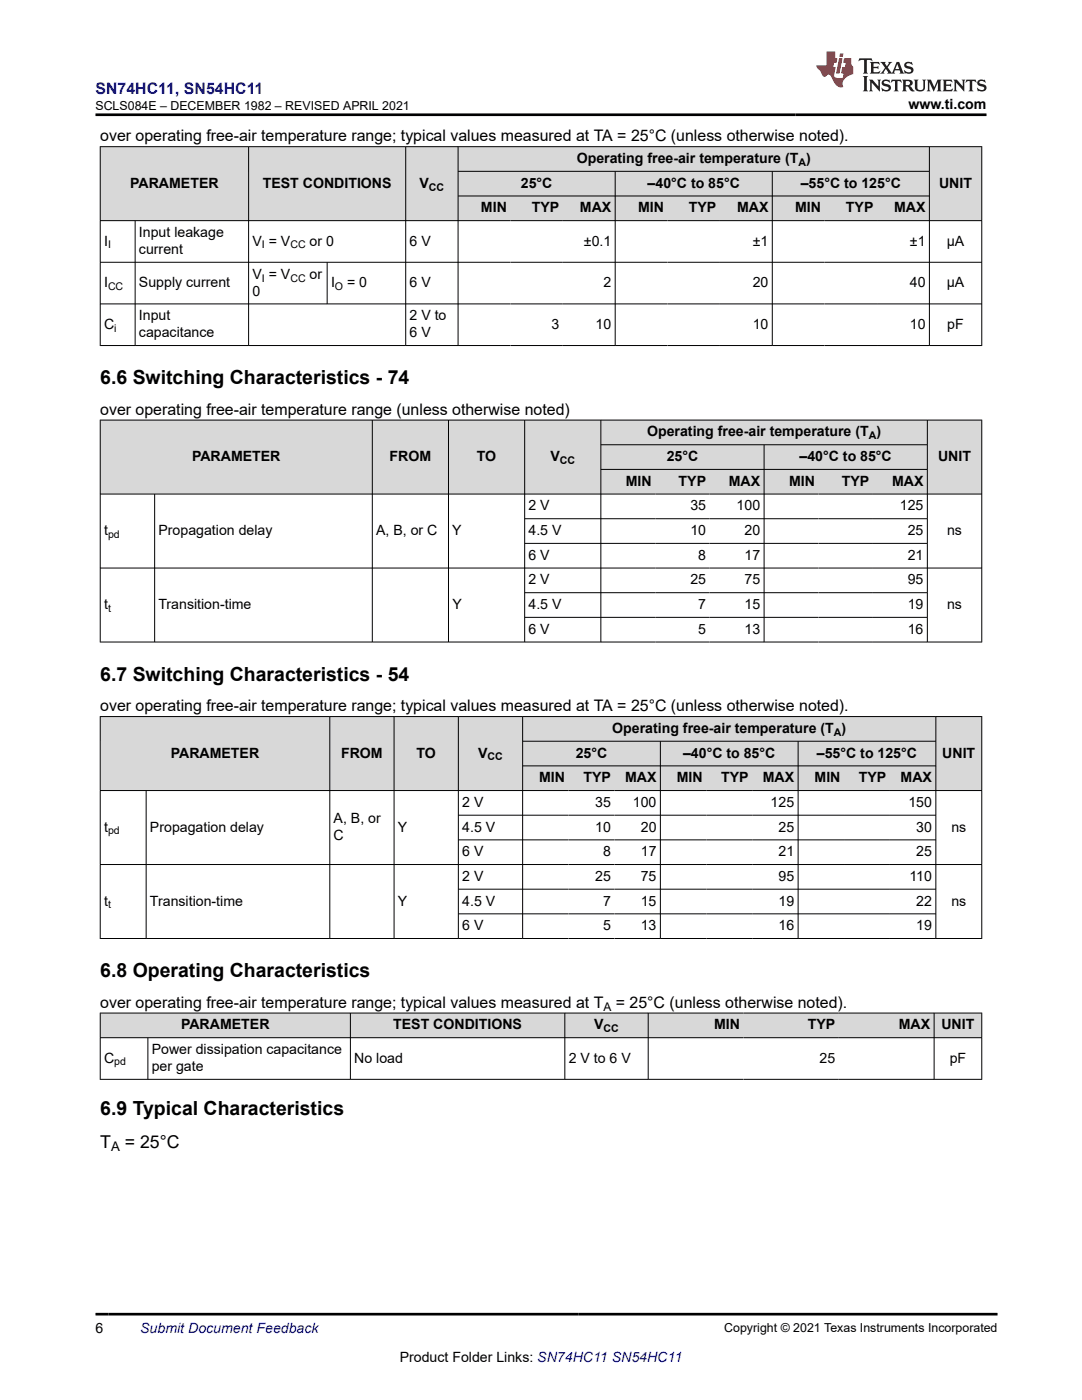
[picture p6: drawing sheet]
<svg xmlns="http://www.w3.org/2000/svg" width="216mm" height="279mm" viewBox="0 0 216 279" stroke-linecap="round" stroke-linejoin="round" font-family="sans-serif">
<g fill="#d8d8d8">
<path d="M20 29.3h175.9v4.9h-175.9z" fill-rule="evenodd"/>
<path d="M20.1 29.3h29.4v14.7h-29.4z" fill-rule="evenodd"/>
<path d="M49.7 29.3h31.2v14.7h-31.2z" fill-rule="evenodd"/>
<path d="M81 29.3h10.3v14.7h-10.3z" fill-rule="evenodd"/>
<path d="M91.5 29.3h93.9v4.8h-93.9z" fill-rule="evenodd"/>
<path d="M185.5 29.3h10.3v14.7h-10.3z" fill-rule="evenodd"/>
<path d="M91.5 34.3h31.2v4.8h-31.2z" fill-rule="evenodd"/>
<path d="M122.8 34.3h31.2v4.8h-31.2z" fill-rule="evenodd"/>
<path d="M154.2 34.3h31.2v4.8h-31.2z" fill-rule="evenodd"/>
<path d="M91.5 39.2h10.4v4.8h-10.4z" fill-rule="evenodd"/>
<path d="M101.9 39.2h10.4v4.8h-10.4z" fill-rule="evenodd"/>
<path d="M112.3 39.2h10.4v4.8h-10.4z" fill-rule="evenodd"/>
<path d="M122.8 39.2h10.4v4.8h-10.4z" fill-rule="evenodd"/>
<path d="M133.2 39.2h10.5v4.8h-10.5z" fill-rule="evenodd"/>
<path d="M143.7 39.2h10.3v4.8h-10.3z" fill-rule="evenodd"/>
<path d="M154.2 39.2h10.4v4.8h-10.4z" fill-rule="evenodd"/>
<path d="M164.6 39.2h10.4v4.8h-10.4z" fill-rule="evenodd"/>
<path d="M175 39.2h10.4v4.8h-10.4z" fill-rule="evenodd"/>
</g>
<g fill="none" stroke="#000" stroke-width=".2">
<path d="M19.9 29.3h176.1M20 29.2v39.8M49.6 29.2v39.8M81 29.2v39.8M91.4 34.2h94.1M91.4 39.1h94.1M91.4 29.2v39.8M122.8 34.2v34.8M154.1 34.2v34.8M185.5 29.2v39.8M195.9 29.2v39.8M19.9 44h176.1"/>
<path d="M19.9 52.3h176.1M27 44v25M65.3 52.3v8.4M19.9 60.7h176.1M19.9 69h176.1"/>
</g>
<g fill="#d8d8d8">
<path d="M20 83.8h175.9v5h-175.9z" fill-rule="evenodd"/>
<path d="M20.1 83.9h54.1v14.6h-54.1z" fill-rule="evenodd"/>
<path d="M74.4 83.9h15v14.6h-15z" fill-rule="evenodd"/>
<path d="M89.6 83.9h15v14.6h-15z" fill-rule="evenodd"/>
<path d="M104.8 83.9h15v14.6h-15z" fill-rule="evenodd"/>
<path d="M120 83.9h65v4.8h-65z" fill-rule="evenodd"/>
<path d="M185.1 83.9h10.7v14.6h-10.7z" fill-rule="evenodd"/>
<path d="M120 88.8h32.4v4.8h-32.4z" fill-rule="evenodd"/>
<path d="M152.5 88.8h32.5v4.8h-32.5z" fill-rule="evenodd"/>
<path d="M120 93.7h10.8v4.8h-10.8z" fill-rule="evenodd"/>
<path d="M130.8 93.7h10.8v4.8h-10.8z" fill-rule="evenodd"/>
<path d="M141.6 93.7h10.8v4.8h-10.8z" fill-rule="evenodd"/>
<path d="M152.5 93.7h10.8v4.8h-10.8z" fill-rule="evenodd"/>
<path d="M163.3 93.7h10.9v4.8h-10.9z" fill-rule="evenodd"/>
<path d="M174.2 93.7h10.8v4.8h-10.8z" fill-rule="evenodd"/>
</g>
<g fill="none" stroke="#000" stroke-width=".2">
<path d="M19.9 83.8h176.1M19.9 98.6h176.1M20 83.8v44.4M30.9 98.6v29.6M74.3 83.8v44.4M89.5 83.8v44.4M104.7 83.8v44.4M119.9 83.8v44.4M119.9 88.8h65.2M119.9 93.7h65.2M152.5 88.8v39.4M185 83.8v44.4"/>
<path d="M195.9 83.8v44.4M19.9 113.4h176.1M104.7 103.5h80.4M104.7 108.4h80.4M104.7 118.3h80.4M19.9 128.1h176.1M104.7 123.2h80.4"/>
</g>
<g fill="#d8d8d8">
<path d="M20 143h175.9v4.9h-175.9z" fill-rule="evenodd"/>
<path d="M20.1 143.1h45.6v14.6h-45.6z" fill-rule="evenodd"/>
<path d="M65.9 143.1h12.7v14.6h-12.7z" fill-rule="evenodd"/>
<path d="M78.7 143.1h12.7v14.6h-12.7z" fill-rule="evenodd"/>
<path d="M91.5 143.1h12.7v14.6h-12.7z" fill-rule="evenodd"/>
<path d="M104.3 143.1h82.4v4.8h-82.4z" fill-rule="evenodd"/>
<path d="M186.8 143.1h9v14.6h-9z" fill-rule="evenodd"/>
<path d="M104.3 148h27.4v4.8h-27.4z" fill-rule="evenodd"/>
<path d="M131.8 148h27.4v4.8h-27.4z" fill-rule="evenodd"/>
<path d="M159.3 148h27.4v4.8h-27.4z" fill-rule="evenodd"/>
<path d="M104.3 152.9h9.1v4.8h-9.1z" fill-rule="evenodd"/>
<path d="M113.4 152.9h9.2v4.8h-9.2z" fill-rule="evenodd"/>
<path d="M122.6 152.9h9.1v4.8h-9.1z" fill-rule="evenodd"/>
<path d="M131.8 152.9h9.1v4.8h-9.1z" fill-rule="evenodd"/>
<path d="M140.9 152.9h9.2v4.8h-9.2z" fill-rule="evenodd"/>
<path d="M150.1 152.9h9.1v4.8h-9.1z" fill-rule="evenodd"/>
<path d="M159.3 152.9h9.1v4.8h-9.1z" fill-rule="evenodd"/>
<path d="M168.4 152.9h9.2v4.8h-9.2z" fill-rule="evenodd"/>
<path d="M177.6 152.9h9.1v4.8h-9.1z" fill-rule="evenodd"/>
</g>
<g fill="none" stroke="#000" stroke-width=".2">
<path d="M19.9 143h176.1M19.9 157.8h176.1M20 142.9v44.5M29.2 157.8v29.6M65.8 142.9v44.5M78.6 142.9v44.5M91.5 142.9v44.5M104.3 147.9h82.5M104.3 152.8h82.5M104.3 142.9v44.5M131.8 147.9v39.5M159.3 147.9v39.5"/>
<path d="M186.7 142.9v44.5M195.9 142.9v44.5M19.9 172.5h176.1M91.5 162.7h95.3M91.5 167.6h95.3M91.5 177.5h95.3M19.9 187.3h176.1M91.5 182.4h95.3"/>
</g>
<g fill="#d8d8d8">
<path d="M20 202.2h175.9v4.9h-175.9z" fill-rule="evenodd"/>
<path d="M20.1 202.2h49.8v4.8h-49.8z" fill-rule="evenodd"/>
<path d="M70 202.2h42.6v4.8h-42.6z" fill-rule="evenodd"/>
<path d="M112.8 202.2h16.5v4.8h-16.5z" fill-rule="evenodd"/>
<path d="M129.4 202.2h19v4.8h-19z" fill-rule="evenodd"/>
<path d="M148.4 202.2h19v4.8h-19z" fill-rule="evenodd"/>
<path d="M167.4 202.2h18.9v4.8h-18.9z" fill-rule="evenodd"/>
<path d="M186.5 202.2h9.3v4.8h-9.3z" fill-rule="evenodd"/>
</g>
<path d="M19.9 202.2h176.1M19.9 207.1h176.1M19.9 215.4h176.1M20 202.1v13.4M29.5 207.1v8.4M69.9 202.1v13.4M112.7 202.1v13.4M129.3 202.1v13.4M186.4 202.1v13.4M195.9 202.1v13.4" fill="none" stroke="#000" stroke-width=".2"/>
<path d="M171.5 11.6l-.2 .6 .5-.2h.6v.1v2.2l-.2 .4h1l-.2-.4v-2.2v-.1h.5l.6 .2-.2-.6zM173.6 12.4l.2 .3v1.6l-.2 .4h1.9l.1-.6a1.08 1.08 0 0 1-1.3 .2v-.7h.6l.4 .2v-.7l-.4 .2h-.6v-.5l.2-.2a1 1 0 0 1 1 .3l-.1-.5zM175.7 12.4l.9 1.1-1 1.2h.9l-.2-.2 .5-.8 .4 .8-.2 .2h1.6l-.2-.2 .2-.5h.9l.1 .5-.1 .2h.9l-.2-.4-.8-1.9h-.5l-.9 2.1-.9-1.1 .9-1h-.8l.2 .2-.4 .6-.4-.6 .2-.2zM179 12.8l.4 1h-.7zM180.7 12.5a.65 .65 0 0 0-.2 .7 .65 .65 0 0 0 .6 .5l.6 .1 .1 .3a.79 .79 0 0 1-.7 .4 .79 .79 0 0 1-.7-.5l.1 .7 .2-.1a.93 .93 0 0 0 1.1 0 .93 .93 0 0 0 .4-.9 1.46 1.46 0 0 0-1.2-.6l-.1-.3a1.09 1.09 0 0 1 1.2 .2l-.2-.6-.1 .1-.5-.2zM172.2 15.2l.2 .4v2.2l-.2 .4h1l-.2-.4v-2.2l.2-.4zM173.4 15.9l.2 .4v1.5l-.2 .4h.8l-.3-.4 .1-1.3 1.6 1.8v-2l.2-.4h-.7l.1 .2 .1 1.1-1.2-1.3zM176.2 16a.65 .65 0 0 0-.2 .8 .65 .65 0 0 0 .6 .4l.6 .2 .1 .2a.79 .79 0 0 1-.7 .4 .79 .79 0 0 1-.7-.5l.1 .7 .2-.1a.93 .93 0 0 0 1.1 .1 .93 .93 0 0 0 .4-1 1.46 1.46 0 0 0-1.2-.5l-.1-.4a1.09 1.09 0 0 1 1.2 .2l-.1-.6-.2 .1-.5-.1zM177.9 15.9l-.1 .6a.63 .63 0 0 1 .8-.3v1.6l-.3 .4h1l-.2-.4v-1.6a.66 .66 0 0 1 .8 .3l-.1-.6zM180 15.9l.2 .4v1.5l-.2 .4h1l-.2-.2-.1-.7h.5l.1 .2a.79 .79 0 0 0 1.2 .6l-1-.9a.61 .61 0 0 0 .6-.6 .61 .61 0 0 0-.5-.7zM180.8 16.2h.1a.47 .47 0 0 1 .5 .1 .47 .47 0 0 1 .1 .5l-.1 .1-.7 .1zM182.3 15.9l.2 .2a2.27 2.27 0 0 0 .4 2 1.04 1.04 0 0 0 1.7-.7v-1.3l.2-.2h-.8l.2 .4v1.1a.6 .6 0 0 1-.6 .6 .6 .6 0 0 1-.6-.6v-1.1l.3-.4zM184.9 15.9l.2 .4v1.5l-.2 .4h.8l-.3-.4v-1.4l.9 1.9 .9-1.9v1.4l-.3 .4h1l-.2-.4v-1.5l.2-.4h-.8l-.7 1.5-.6-1.5zM188.1 15.9l.2 .4v1.5l-.2 .4h1.9l.1-.6a1.09 1.09 0 0 1-1.3 .2v-.7h.6l.4 .2v-.6l-.4 .2h-.6v-.6l.2-.1a1.01 1.01 0 0 1 1 .3l-.1-.6zM190.2 15.9l.3 .4v1.5l-.3 .4h.8l-.2-.4v-1.3l1.6 1.8v-2l.2-.4h-.7l.2 .2v1.1l-1.2-1.3zM192.8 15.9l-.1 .6a.63 .63 0 0 1 .8-.3v1.6l-.3 .4h1l-.2-.4v-1.6a.66 .66 0 0 1 .8 .3l-.1-.6zM195.2 16a.65 .65 0 0 0-.2 .8 .65 .65 0 0 0 .6 .4l.6 .2 .2 .2a.79 .79 0 0 1-.7 .4 .79 .79 0 0 1-.7-.5l.1 .7 .2-.1a.93 .93 0 0 0 1 .1 .93 .93 0 0 0 .5-1 1.46 1.46 0 0 0-1.3-.5v-.4a1.09 1.09 0 0 1 1.2 .2l-.2-.6-.2 .1-.5-.1z" fill="#231f20"/>
<path d="M164.9 10.3v2.7h-2l.1 .4 .8 1a.95 .95 0 0 0 1 .9 .59 .59 0 0 1 .5-.4 .59 .59 0 0 1 .5 .3l.4 .8a1.59 1.59 0 0 0 2.1 1.4 1.61 1.61 0 0 1 1-2.3l1-.3-.1-1.5a1.59 1.59 0 0 1-.3-1.7h-1.5l-.2 .9h.6l-.2 .9h-.5l-.2 .9v.3l.4 .1-.1 .9h-.7a.73 .73 0 0 1-1-.7l.3-1.5h-.5l.1-.9h.5l.2-.9h-.5v-1.3zM167.4 11.6l-.6 3.1h.7l.6-3.1zM167.6 10.7l-.1 .6h.7l.1-.6z" fill="#ed1c24"/>
<path d="M19 22.9h177.8M19 262.3h180" fill="none" stroke="#000" stroke-width=".53"/>
<g font-size="3.9">
<text x="20" y="76.6">6.6 Switching Characteristics - 74</text>
<text x="20" y="135.8">6.7 Switching Characteristics - 54</text>
<text x="20" y="195">6.8 Operating Characteristics</text>
<text x="20" y="222.6">6.9 Typical Characteristics</text>
</g>
<g font-size="3.5">
<text x="20" y="229">T</text>
<text x="24.9" y="229">= 25°C</text>
</g>
<text font-size="3.2" fill="#00f" x="19.1" y="18.7">SN74HC11, SN54HC11</text>
<g font-size="3.2">
<text x="20" y="28.2">over operating free-air temperature range; typical values measured at TA = 25°C (unless otherwise noted).</text>
<text x="20" y="82.8">over operating free-air temperature range (unless otherwise noted)</text>
<text x="20" y="142">over operating free-air temperature range; typical values measured at TA = 25°C (unless otherwise noted).</text>
<text x="20" y="201.1">over operating free-air temperature range; typical values measured at T</text>
<text x="122.9" y="201.1">= 25°C (unless otherwise noted).</text>
</g>
<g font-size="2.8">
<text x="181.3" y="21.8">www.ti.com</text>
<text x="115.1" y="32.5">Operating free-air temperature (T )</text>
<text x="26" y="37.5">PARAMETER</text>
<text x="52.4" y="37.5">TEST CONDITIONS</text>
<text x="83.7" y="37.5">V</text>
<text x="103.9" y="37.5">25°C</text>
<text x="129.2" y="37.5">–40°C to 85°C</text>
<text x="159.8" y="37.5">–55°C to 125°C</text>
<text x="187.4" y="37.5">UNIT</text>
<text x="27.7" y="47.3">Input leakage</text>
<text x="96" y="42.4">MIN</text>
<text x="106.1" y="42.4">TYP</text>
<text x="115.7" y="42.4">MAX</text>
<text x="127.3" y="42.4">MIN</text>
<text x="137.5" y="42.4">TYP</text>
<text x="147.1" y="42.4">MAX</text>
<text x="158.7" y="42.4">MIN</text>
<text x="168.8" y="42.4">TYP</text>
<text x="178.4" y="42.4">MAX</text>
<text x="20.8" y="49">I</text>
<text x="27.7" y="50.7">current</text>
<text x="50.4" y="49">V = V</text>
<text x="61.8" y="49">or 0</text>
<text x="81.7" y="49">6 V</text>
<text x="116.5" y="49">±0.1</text>
<text x="150.2" y="49">±1</text>
<text x="181.6" y="49">±1</text>
<text x="188.9" y="49">µA</text>
<text x="20.8" y="57.3">I</text>
<text x="27.7" y="57.3">Supply current</text>
<text x="50.4" y="55.6">V = V</text>
<text x="50.4" y="59">0</text>
<text x="61.8" y="55.6">or</text>
<text x="66" y="57.3">I</text>
<text x="69.3" y="57.3">= 0</text>
<text x="81.7" y="57.3">6 V</text>
<text x="120.4" y="57.3">2</text>
<text x="150.2" y="57.3">20</text>
<text x="181.5" y="57.3">40</text>
<text x="188.9" y="57.3">µA</text>
<text x="20.8" y="65.6">C</text>
<text x="27.7" y="63.9">Input</text>
<text x="81.7" y="63.9">2 V to</text>
<text x="110" y="65.6">3</text>
<text x="118.8" y="65.6">10</text>
<text x="150.2" y="65.6">10</text>
<text x="181.5" y="65.6">10</text>
<text x="189" y="65.6">pF</text>
<text x="27.7" y="67.3">capacitance</text>
<text x="81.7" y="67.3">6 V</text>
<text x="129.1" y="87.1">Operating free-air temperature (T )</text>
<text x="38.3" y="92">PARAMETER</text>
<text x="77.7" y="92">FROM</text>
<text x="95.2" y="92">TO</text>
<text x="109.8" y="92">V</text>
<text x="133" y="92">25°C</text>
<text x="159.5" y="92">–40°C to 85°C</text>
<text x="187.2" y="92">UNIT</text>
<text x="105.5" y="101.9">2 V</text>
<text x="124.9" y="97">MIN</text>
<text x="135.4" y="97">TYP</text>
<text x="137.8" y="101.9">35</text>
<text x="145.4" y="97">MAX</text>
<text x="147" y="101.9">100</text>
<text x="157.4" y="97">MIN</text>
<text x="168" y="97">TYP</text>
<text x="178" y="97">MAX</text>
<text x="179.6" y="101.9">125</text>
<text x="20.8" y="106.8">t</text>
<text x="31.6" y="106.8">Propagation delay</text>
<text x="75.1" y="106.8">A, B, or C</text>
<text x="90.3" y="106.8">Y</text>
<text x="105.5" y="106.8">4.5 V</text>
<text x="137.8" y="106.8">10</text>
<text x="148.6" y="106.8">20</text>
<text x="181.1" y="106.8">25</text>
<text x="189" y="106.8">ns</text>
<text x="105.5" y="111.7">6 V</text>
<text x="139.3" y="111.7">8</text>
<text x="148.6" y="111.7">17</text>
<text x="181.1" y="111.7">21</text>
<text x="105.5" y="116.6">2 V</text>
<text x="137.8" y="116.6">25</text>
<text x="148.6" y="116.6">75</text>
<text x="181.1" y="116.6">95</text>
<text x="20.8" y="121.6">t</text>
<text x="31.6" y="121.6">Transition-time</text>
<text x="90.3" y="121.6">Y</text>
<text x="105.5" y="121.6">4.5 V</text>
<text x="139.3" y="121.6">7</text>
<text x="148.6" y="121.6">15</text>
<text x="181.1" y="121.6">19</text>
<text x="189" y="121.6">ns</text>
<text x="105.5" y="126.5">6 V</text>
<text x="139.3" y="126.5">5</text>
<text x="148.6" y="126.5">13</text>
<text x="181.1" y="126.5">16</text>
<text x="122.2" y="146.3">Operating free-air temperature (T )</text>
<text x="34.1" y="151.2">PARAMETER</text>
<text x="68.1" y="151.2">FROM</text>
<text x="83.1" y="151.2">TO</text>
<text x="95.4" y="151.2">V</text>
<text x="114.9" y="151.2">25°C</text>
<text x="136.3" y="151.2">–40°C to 85°C</text>
<text x="163" y="151.2">–55°C to 125°C</text>
<text x="188" y="151.2">UNIT</text>
<text x="92.2" y="161">2 V</text>
<text x="107.6" y="156.1">MIN</text>
<text x="116.4" y="156.1">TYP</text>
<text x="118.8" y="161">35</text>
<text x="124.7" y="156.1">MAX</text>
<text x="126.3" y="161">100</text>
<text x="135.1" y="156.1">MIN</text>
<text x="143.9" y="156.1">TYP</text>
<text x="152.2" y="156.1">MAX</text>
<text x="153.8" y="161">125</text>
<text x="162.5" y="156.1">MIN</text>
<text x="171.4" y="156.1">TYP</text>
<text x="179.7" y="156.1">MAX</text>
<text x="181.3" y="161">150</text>
<text x="20.8" y="166">t</text>
<text x="29.9" y="166">Propagation delay</text>
<text x="66.6" y="164.3">A, B, or</text>
<text x="66.6" y="167.7">C</text>
<text x="79.4" y="166">Y</text>
<text x="92.2" y="166">4.5 V</text>
<text x="118.8" y="166">10</text>
<text x="127.9" y="166">20</text>
<text x="155.3" y="166">25</text>
<text x="182.8" y="166">30</text>
<text x="189.8" y="166">ns</text>
<text x="92.2" y="170.9">6 V</text>
<text x="120.3" y="170.9">8</text>
<text x="127.9" y="170.9">17</text>
<text x="155.3" y="170.9">21</text>
<text x="182.8" y="170.9">25</text>
<text x="92.2" y="175.8">2 V</text>
<text x="118.8" y="175.8">25</text>
<text x="127.9" y="175.8">75</text>
<text x="155.3" y="175.8">95</text>
<text x="181.5" y="175.8">110</text>
<text x="20.8" y="180.7">t</text>
<text x="29.9" y="180.7">Transition-time</text>
<text x="79.4" y="180.7">Y</text>
<text x="92.2" y="180.7">4.5 V</text>
<text x="92.2" y="185.7">6 V</text>
<text x="120.3" y="180.7">7</text>
<text x="120.3" y="185.7">5</text>
<text x="127.9" y="180.7">15</text>
<text x="127.9" y="185.7">13</text>
<text x="155.3" y="180.7">19</text>
<text x="155.3" y="185.7">16</text>
<text x="182.8" y="180.7">22</text>
<text x="182.8" y="185.7">19</text>
<text x="189.8" y="180.7">ns</text>
<text x="36.1" y="205.5">PARAMETER</text>
<text x="78.5" y="205.5">TEST CONDITIONS</text>
<text x="118.6" y="205.5">V</text>
<text x="142.5" y="205.5">MIN</text>
<text x="161.2" y="205.5">TYP</text>
<text x="179.4" y="205.5">MAX</text>
<text x="187.9" y="205.5">UNIT</text>
<text x="20.8" y="212.1">C</text>
<text x="30.3" y="210.4">Power dissipation capacitance</text>
<text x="30.3" y="213.8">per gate</text>
<text x="70.7" y="212.1">No load</text>
<text x="113.5" y="212.1">2 V to 6 V</text>
<text x="163.5" y="212.1">25</text>
<text x="189.5" y="212.1">pF</text>
<text x="19" y="266.1">6</text>
<text x="79.8" y="271.7">Product Folder Links: SN74HC11 SN54HC11</text>
</g>
<text font-size="2.8" fill="#00f" x="28" y="266.1">Submit Document Feedback</text>
<text font-size="2.6" x="22.2" y="229.7">A</text>
<g font-size="2.5">
<text x="19.1" y="21.9">SCLS084E – DECEMBER 1982 – REVISED APRIL 2021</text>
<text x="144.5" y="265.8">Copyright © 2021 Texas Instruments Incorporated</text>
</g>
<text font-size="2.4" x="120.4" y="201.8">A</text>
<g font-size="2.1">
<text x="159.3" y="33.1">A</text>
<text x="85.6" y="38">CC</text>
<text x="21.6" y="49.6">I</text>
<text x="52.3" y="49.6">I</text>
<text x="57.9" y="49.6">CC</text>
<text x="21.6" y="57.9">CC</text>
<text x="52.3" y="56.2">I</text>
<text x="57.9" y="56.2">CC</text>
<text x="66.8" y="57.9">O</text>
<text x="22.8" y="66.2">i</text>
<text x="173.3" y="87.7">A</text>
<text x="111.7" y="92.6">CC</text>
<text x="21.6" y="107.4">pd</text>
<text x="21.6" y="122.1">t</text>
<text x="166.4" y="146.8">A</text>
<text x="97.3" y="151.8">CC</text>
<text x="21.6" y="166.5">pd</text>
<text x="21.6" y="181.3">t</text>
<text x="120.4" y="206">CC</text>
<text x="22.8" y="212.6">pd</text>
</g>
</svg>
